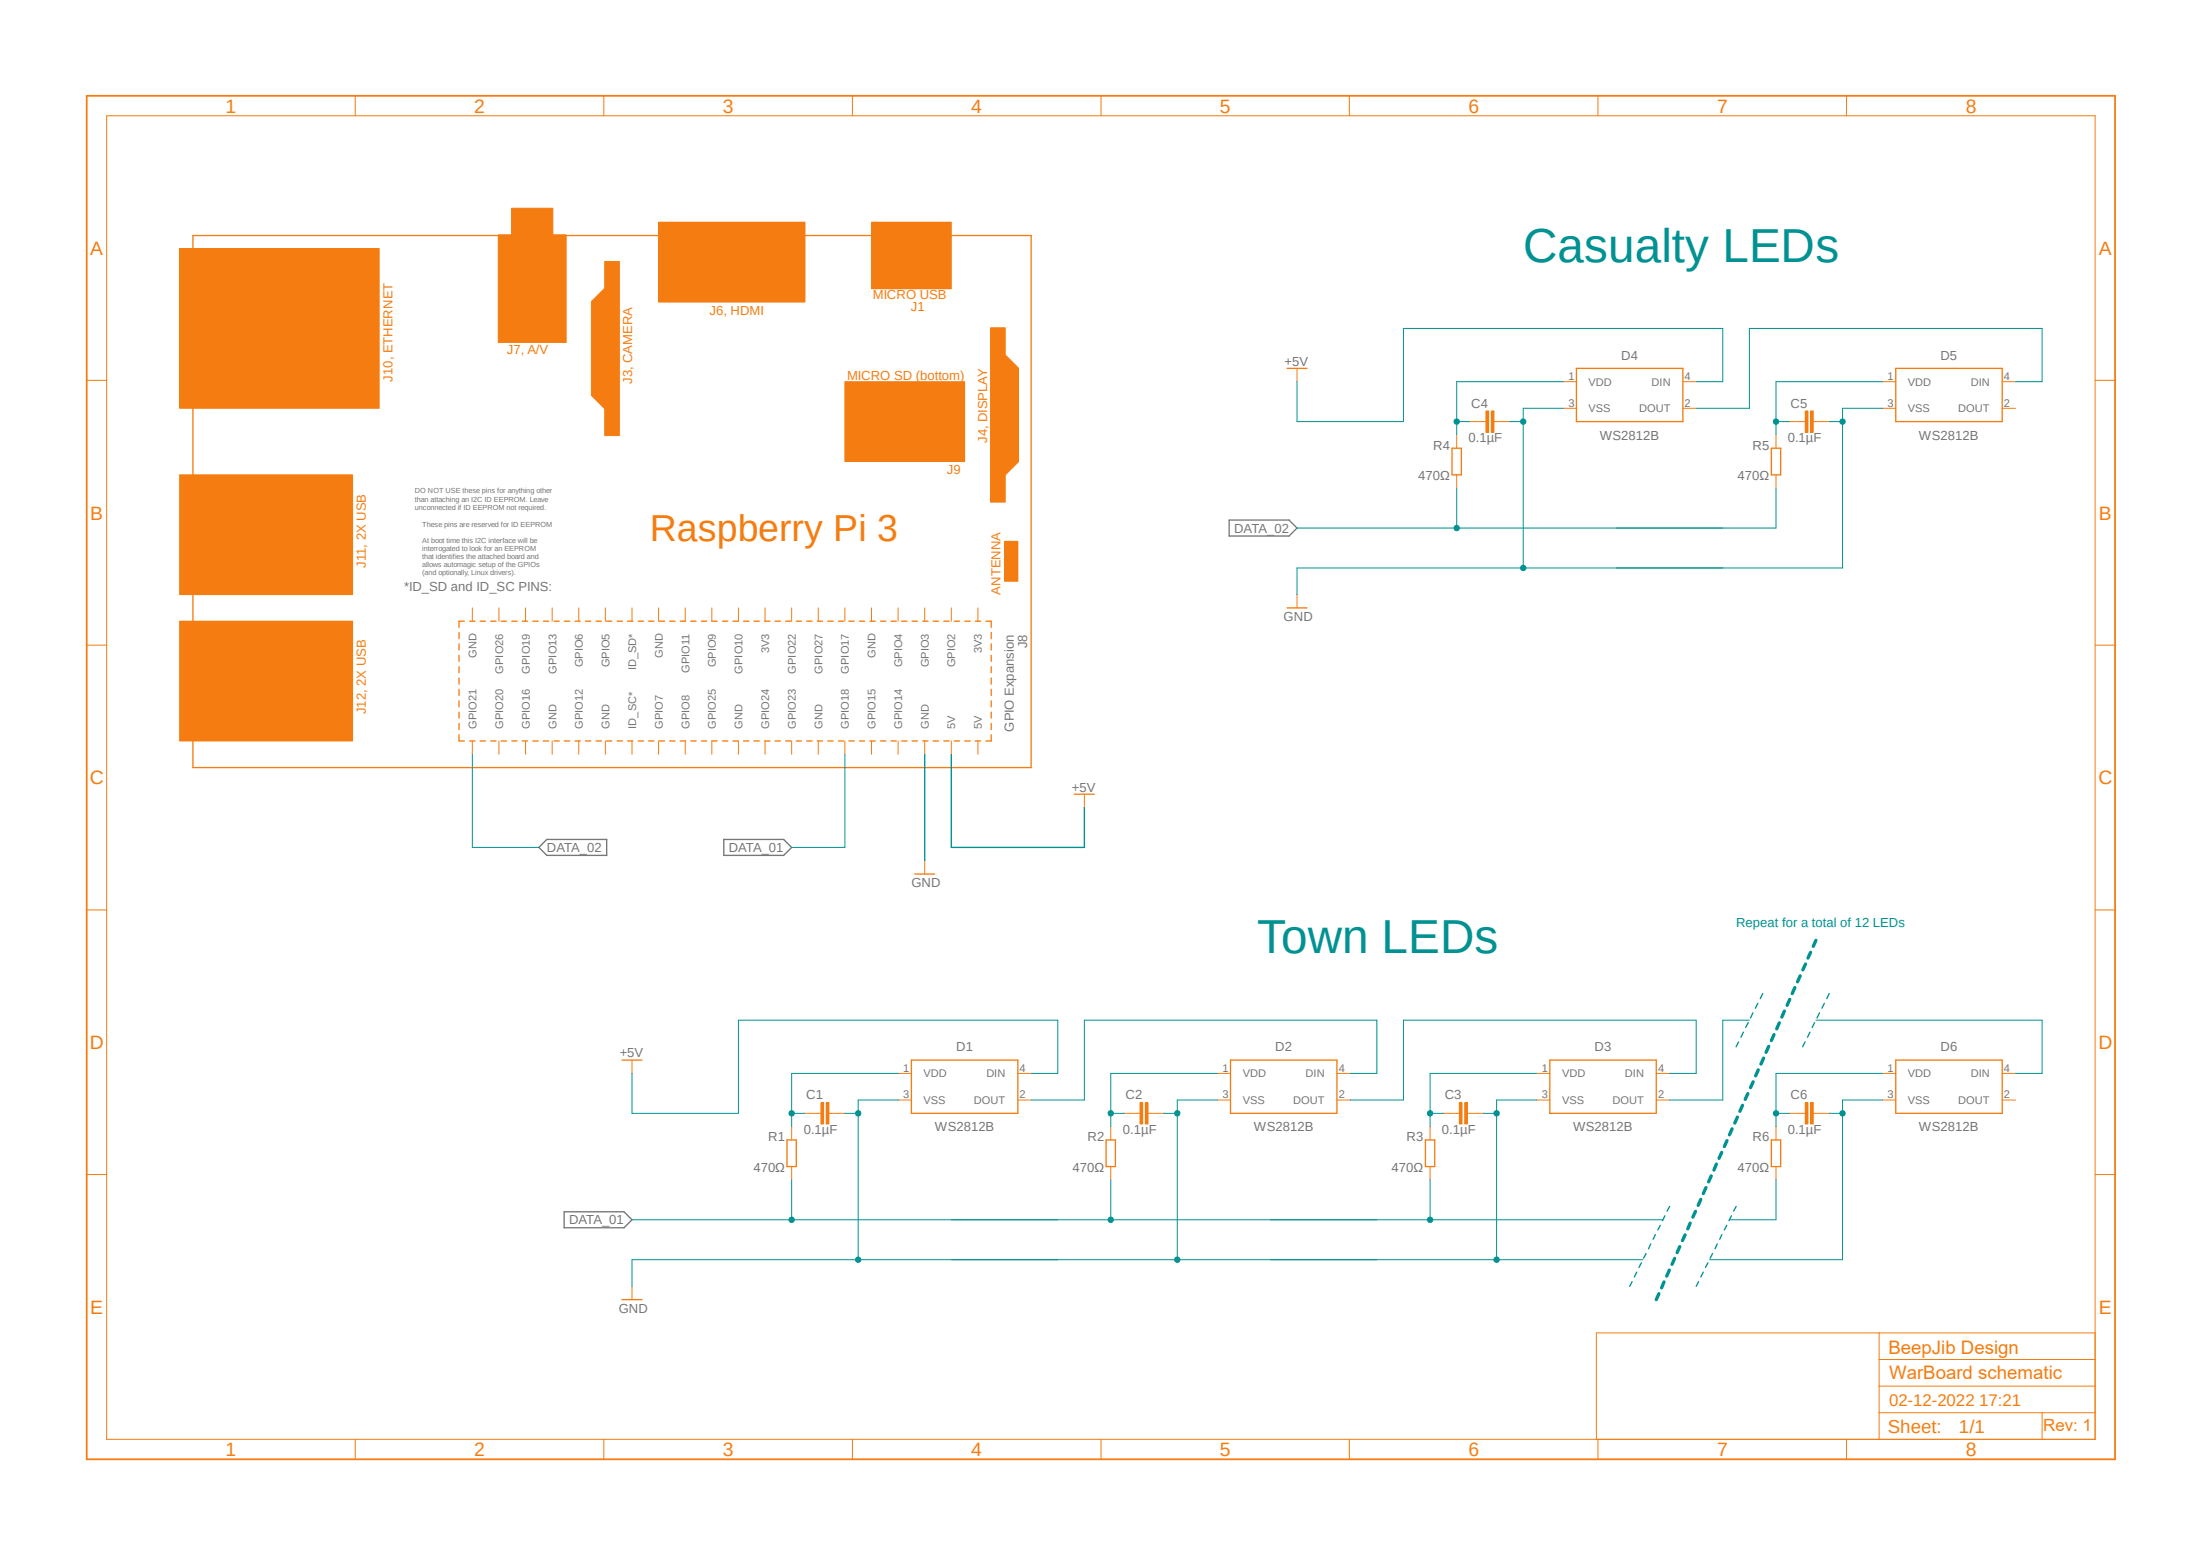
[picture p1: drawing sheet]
<svg xmlns="http://www.w3.org/2000/svg" width="420mm" height="297mm" viewBox="0 0 420 297" stroke-linecap="round" stroke-linejoin="round" font-family="sans-serif">
<path d="M16 17.9l388.2 261.2M404.2 17.9l-388.2 261.2" fill="none" stroke="#fff" stroke-width=".19"/>
<path d="M234.7 99.3h11.4l1.5 1.5-1.5 1.5h-11.4zM102.9 161.8l1.5-1.6h11.4v3.1h-11.4zM138.2 160.2h11.4l1.5 1.6-1.5 1.5h-11.4zM107.7 231.3h11.4l1.5 1.5-1.5 1.6h-11.4z" fill="none" stroke="#757575" stroke-width=".25"/>
<path d="M150.2 217.6h1.8v5.1h-1.8zM174 202.4h20.3v10.1h-20.3z" fill="none" stroke="#f57c10" stroke-width=".25"/>
<path d="M151.1 215.1v2.5M156.2 212.5h.5M158.2 212.5h.5M171.4 210h2.6M171.4 204.9h2.6M194.3 210h2.5M194.3 204.9h2.5M151.1 222.7v2.5" fill="none" stroke="#f57c10" stroke-width=".19"/>
<path d="M157.7 210.5h.5v4h-.5z" fill-rule="evenodd" fill="#f57c10"/>
<path d="M157.7 210.5h.5v4h-.5z" fill="none" stroke="#f57c10" stroke-width=".19"/>
<path d="M156.7 210.5h.5v4h-.5z" fill-rule="evenodd" fill="#f57c10"/>
<g fill="none" stroke="#f57c10" stroke-width=".19">
<path d="M120.6 202.4v2.5M153.7 212.5h2.5M156.7 210.5h.5v4h-.5zM158.7 212.5h2.6M212 215.1v2.5M217.1 212.5h.5M219.2 212.5h.5M232.4 210h2.5M232.4 204.9h2.5M255.2 210h2.6M255.2 204.9h2.6M212 222.7v2.5"/>
<path d="M120.6 245.5v2.6"/>
</g>
<path d="M118.7 202.4h3.9M211.2 217.6h1.7v5.1h-1.7zM234.9 202.4h20.3v10.1h-20.3zM118.7 248.1h3.9" fill="none" stroke="#f57c10" stroke-width=".25"/>
<path d="M218.7 210.5h.5v4h-.5z" fill-rule="evenodd" fill="#f57c10"/>
<path d="M218.7 210.5h.5v4h-.5z" fill="none" stroke="#f57c10" stroke-width=".19"/>
<path d="M217.6 210.5h.5v4h-.5z" fill-rule="evenodd" fill="#f57c10"/>
<path d="M214.6 212.5h2.5M217.6 210.5h.5v4h-.5zM219.7 212.5h2.5M273 215.1v2.5M278.1 212.5h.5M280.1 212.5h.5M293.3 210h2.6M293.3 204.9h2.6M316.2 210h2.5M316.2 204.9h2.5M273 222.7v2.5" fill="none" stroke="#f57c10" stroke-width=".19"/>
<path d="M272.1 217.6h1.8v5.1h-1.8zM295.9 202.4h20.3v10.1h-20.3z" fill="none" stroke="#f57c10" stroke-width=".25"/>
<path d="M279.6 210.5h.5v4h-.5z" fill-rule="evenodd" fill="#f57c10"/>
<path d="M279.6 210.5h.5v4h-.5z" fill="none" stroke="#f57c10" stroke-width=".19"/>
<path d="M278.6 210.5h.5v4h-.5z" fill-rule="evenodd" fill="#f57c10"/>
<path d="M298.4 77.9h2.5M298.4 72.9h2.5M321.3 77.9h2.5M321.3 72.9h2.5M278.1 83v2.6M278.1 90.6v2.6M283.2 80.5h.5M285.2 80.5h.5M275.5 212.5h2.6M278.6 210.5h.5v4h-.5zM280.6 212.5h2.6" fill="none" stroke="#f57c10" stroke-width=".19"/>
<path d="M300.9 70.3h20.4v10.2h-20.4zM277.2 85.6h1.8v5h-1.8z" fill="none" stroke="#f57c10" stroke-width=".25"/>
<path d="M284.7 78.4h.5v4.1h-.5z" fill-rule="evenodd" fill="#f57c10"/>
<path d="M284.7 78.4h.5v4.1h-.5z" fill="none" stroke="#f57c10" stroke-width=".19"/>
<path d="M283.7 78.4h.5v4.1h-.5z" fill-rule="evenodd" fill="#f57c10"/>
<g fill="none" stroke="#f57c10" stroke-width=".19">
<path d="M247.6 70.3v2.6M283.7 78.4h.5v4.1h-.5zM359.4 77.9h2.5M359.4 72.9h2.5M382.2 77.9h2.6M382.2 72.9h2.6M280.6 80.5h2.6M285.7 80.5h2.5M339 83v2.6M339 90.6v2.6M344.1 80.5h.5M346.2 80.5h.5"/>
<path d="M247.6 113.5v2.5"/>
</g>
<path d="M245.7 70.3h3.8M361.9 70.3h20.3v10.2h-20.3zM338.2 85.6h1.7v5h-1.7zM245.7 116h3.8" fill="none" stroke="#f57c10" stroke-width=".25"/>
<path d="M345.7 78.4h.5v4.1h-.5z" fill-rule="evenodd" fill="#f57c10"/>
<path d="M345.7 78.4h.5v4.1h-.5z" fill="none" stroke="#f57c10" stroke-width=".19"/>
<path d="M344.6 78.4h.5v4.1h-.5z" fill-rule="evenodd" fill="#f57c10"/>
<path d="M344.6 78.4h.5v4.1h-.5zM341.6 80.5h2.5M346.7 80.5h2.5M339 215.1v2.5M344.1 212.5h.5M346.2 212.5h.5M359.4 210h2.5M359.4 204.9h2.5M382.2 210h2.6M382.2 204.9h2.6M339 222.7v2.5" fill="none" stroke="#f57c10" stroke-width=".19"/>
<path d="M338.2 217.6h1.7v5.1h-1.7zM361.9 202.4h20.3v10.1h-20.3z" fill="none" stroke="#f57c10" stroke-width=".25"/>
<path d="M345.7 210.5h.5v4h-.5z" fill-rule="evenodd" fill="#f57c10"/>
<path d="M345.7 210.5h.5v4h-.5z" fill="none" stroke="#f57c10" stroke-width=".19"/>
<path d="M344.6 210.5h.5v4h-.5z" fill-rule="evenodd" fill="#f57c10"/>
<g fill="none" stroke="#f57c10" stroke-width=".19">
<path d="M90.2 116v2.6M95.2 116v2.6M100.3 116v2.6M105.4 116v2.6M110.5 116v2.6M115.6 116v2.6M120.6 116v2.6M125.7 116v2.6M130.8 116v2.6M135.9 116v2.6M141 116v2.6M146 116v2.6"/>
<path d="M151.1 116v2.6M156.2 116v2.6M161.3 116v2.6M166.4 116v2.6M171.4 116v2.6M176.5 116v2.6M181.6 116v2.6M186.7 116v2.6M90.2 141.4v2.6M95.2 141.4v2.6M100.3 141.4v2.6M105.4 141.4v2.6"/>
<path d="M110.5 141.4v2.6M115.6 141.4v2.6M120.6 141.4v2.6M125.7 141.4v2.6M130.8 141.4v2.6M135.9 141.4v2.6M141 141.4v2.6M146 141.4v2.6M151.1 141.4v2.6M156.2 141.4v2.6M161.3 141.4v2.6M166.4 141.4v2.6"/>
<path d="M171.4 141.4v2.6M176.5 141.4v2.6M181.6 141.4v2.6M186.7 141.4v2.6M341.6 212.5h2.5M344.6 210.5h.5v4h-.5zM346.7 212.5h2.5"/>
</g>
<g fill="none" stroke="#f57c10" stroke-width=".25">
<path d="M88.6 118.6h-1v1.2M89.7 118.6h1M91.7 118.6h1M93.7 118.6h1M95.7 118.6h1M97.7 118.6h1M99.7 118.6h1M101.7 118.6h1M103.7 118.6h1M105.7 118.6h1.1M107.7 118.6h1.1M109.8 118.6h1"/>
<path d="M111.8 118.6h1M113.8 118.6h1M115.8 118.6h1M117.8 118.6h1M119.8 118.6h1M121.8 118.6h1.1M123.8 118.6h1M125.9 118.6h1M127.8 118.6h1.1M129.9 118.6h1M131.9 118.6h1M133.9 118.6h1"/>
<path d="M135.9 118.6h1M137.9 118.6h1M139.9 118.6h1M141.9 118.6h1.1M143.9 118.6h1M146 118.6h1M148 118.6h1M150 118.6h1M152 118.6h1M154 118.6h1M156 118.6h1M158 118.6h1"/>
<path d="M160.1 118.6h.9M162.1 118.6h1M164.1 118.6h1M166.1 118.6h1M168.1 118.6h1M170.1 118.6h1M172.1 118.6h1M174.1 118.6h1M176.1 118.6h1.1M178.1 118.6h1.1M180.2 118.6h1M182.2 118.6h1"/>
<path d="M184.2 118.6h1M186.2 118.6h1M188.2 118.6h1v1.2M87.6 120.7v1.2M87.6 122.9v1.2M87.6 125.1v1.1M87.6 127.3v1.1M87.6 129.4v1.2M87.6 131.6v1.2M87.6 133.8v1.1M87.6 135.9v1.2M87.6 138.1v1.2"/>
<path d="M189.2 120.7v1.2M189.2 122.9v1.2M189.2 125.1v1.1M189.2 127.3v1.1M189.2 129.4v1.2M189.2 131.6v1.2M189.2 133.8v1.1M189.2 135.9v1.2M189.2 138.1v1.2M87.6 140.3v1.1h1M89.7 141.4h1M91.7 141.4h1"/>
<path d="M93.7 141.4h1M95.7 141.4h1M97.7 141.4h1M99.7 141.4h1M101.7 141.4h1M103.7 141.4h1M105.7 141.4h1.1M107.7 141.4h1.1M109.8 141.4h1M111.8 141.4h1M113.8 141.4h1M115.8 141.4h1"/>
<path d="M117.8 141.4h1M119.8 141.4h1M121.8 141.4h1.1M123.8 141.4h1M125.9 141.4h1M127.8 141.4h1.1M129.9 141.4h1M131.9 141.4h1M133.9 141.4h1M135.9 141.4h1M137.9 141.4h1M139.9 141.4h1"/>
<path d="M141.9 141.4h1.1M143.9 141.4h1M146 141.4h1M148 141.4h1M150 141.4h1M152 141.4h1M154 141.4h1M156 141.4h1M158 141.4h1M160.1 141.4h.9M162.1 141.4h1M164.1 141.4h1"/>
<path d="M166.1 141.4h1M168.1 141.4h1M170.1 141.4h1M172.1 141.4h1M174.1 141.4h1M176.1 141.4h1.1M178.1 141.4h1.1M180.2 141.4h1M182.2 141.4h1M184.2 141.4h1M186.2 141.4h1M189.2 140.3v1.1h-1"/>
</g>
<path d="M189.1 62.6h2.8v5.1l2.5 2.6v17.8l-2.5 2.6v5.1h-2.8z" fill-rule="evenodd" fill="#f57c10"/>
<path d="M189.1 62.6h2.8v5.1l2.5 2.6v17.8l-2.5 2.6v5.1h-2.8z" fill="none" stroke="#f57c10" stroke-width=".19"/>
<path d="M115.4 49.9h2.8v33.2h-2.8v-5.1l-2.5-2.5v-17.9l2.5-2.6z" fill-rule="evenodd" fill="#f57c10"/>
<path d="M115.4 49.9h2.8v33.2h-2.8v-5.1l-2.5-2.5v-17.9l2.5-2.6z" fill="none" stroke="#f57c10" stroke-width=".19"/>
<path d="M166.4 42.4h15.2v12.7h-15.2z" fill-rule="evenodd" fill="#f57c10"/>
<path d="M166.4 42.4h15.2v12.7h-15.2z" fill="none" stroke="#f57c10" stroke-width=".19"/>
<path d="M125.7 42.4h28v15.3h-28z" fill-rule="evenodd" fill="#f57c10"/>
<path d="M125.7 42.4h28v15.3h-28z" fill="none" stroke="#f57c10" stroke-width=".19"/>
<path d="M97.7 39.8h7.8v5h2.6v20.6h-13v-20.6h2.6z" fill-rule="evenodd" fill="#f57c10"/>
<path d="M97.7 39.8h7.8v5h2.6v20.6h-13v-20.6h2.6z" fill="none" stroke="#f57c10" stroke-width=".19"/>
<path d="M34.3 47.5h38.1v30.4h-38.1z" fill-rule="evenodd" fill="#f57c10"/>
<path d="M34.3 47.5h38.1v30.4h-38.1z" fill="none" stroke="#f57c10" stroke-width=".19"/>
<path d="M34.3 90.6h33v22.9h-33z" fill-rule="evenodd" fill="#f57c10"/>
<path d="M34.3 90.6h33v22.9h-33z" fill="none" stroke="#f57c10" stroke-width=".19"/>
<path d="M34.3 118.6h33v22.8h-33z" fill-rule="evenodd" fill="#f57c10"/>
<path d="M34.3 118.6h33v22.8h-33z" fill="none" stroke="#f57c10" stroke-width=".19"/>
<path d="M161.3 72.9h22.8v15.2h-22.8z" fill-rule="evenodd" fill="#f57c10"/>
<path d="M161.3 72.9h22.8v15.2h-22.8z" fill="none" stroke="#f57c10" stroke-width=".19"/>
<path d="M36.8 45h160v101.5h-160z" fill="none" stroke="#f57c10" stroke-width=".25"/>
<path d="M191.8 103.3h2.5v7.7h-2.5z" fill-rule="evenodd" fill="#f57c10"/>
<g fill="none" stroke="#f57c10" stroke-width=".19">
<path d="M67.8 18.3v3.8M115.3 18.3v3.8M162.7 18.3v3.8M210.2 18.3v3.8M257.6 18.3v3.8M305.1 18.3v3.8M352.5 18.3v3.8M20.4 22.1h379.6v252.6h-379.6zM16.6 72.6h3.8M400 72.6h3.8M191.8 103.3h2.5v7.7h-2.5zM16.6 123.1h3.8"/>
<path d="M400 123.1h3.8M207 151.6v2.5M16.6 173.7h3.8M176.5 164.3v2.5M400 173.7h3.8M16.6 224.2h3.8M400 224.2h3.8M358.7 254.4v20.3M358.7 259.5h41.3M400 254.4h-95.2v20.3M67.8 274.7v3.9M115.3 274.7v3.9"/>
<path d="M162.7 274.7v3.9M210.2 274.7v3.9M257.6 274.7v3.9M305.1 274.7v3.9M352.5 274.7v3.9M358.7 269.7h41.3M358.7 264.6h41.3M389.8 269.7v5"/>
</g>
<path d="M205.1 151.6h3.8M174.6 166.8h3.8" fill="none" stroke="#f57c10" stroke-width=".25"/>
<path d="M16.6 18.3h387.2v260.3h-387.2z" fill="none" stroke="#f57c10" stroke-width=".34"/>
<path d="M151.1 212.5h2.6M171.5 204.9h-20.4v10.2" fill="none" stroke="#009292" stroke-width=".19"/>
<circle cx="151.1" cy="212.5" r=".51" fill="#009292"/>
<g fill="none" stroke="#009292" stroke-width=".19">
<path d="M120.7 232.8h81.2M151.1 225.2v7.6"/>
<circle cx="151.1" cy="212.5" r=".51"/>
</g>
<circle cx="151.1" cy="232.8" r=".51" fill="#009292"/>
<g fill="none" stroke="#009292" stroke-width=".19">
<path d="M161.3 144v17.8h-10.2M171.4 210h-7.6v30.5M201.9 240.5h-81.3v5"/>
<circle cx="151.1" cy="232.8" r=".51"/>
</g>
<circle cx="163.8" cy="240.5" r=".51" fill="#009292"/>
<g fill="none" stroke="#009292" stroke-width=".19">
<path d="M161.3 212.5h2.5"/>
<circle cx="163.8" cy="240.5" r=".51"/>
</g>
<circle cx="163.8" cy="212.5" r=".51" fill="#009292"/>
<g fill="none" stroke="#009292" stroke-width=".19">
<path d="M298.4 77.9h-7.6v30.5M328.9 108.4h-81.3v5.1"/>
<circle cx="163.8" cy="212.5" r=".51"/>
</g>
<circle cx="290.8" cy="108.4" r=".51" fill="#009292"/>
<g fill="none" stroke="#009292" stroke-width=".19">
<path d="M288.2 80.5h2.6"/>
<circle cx="290.8" cy="108.4" r=".51"/>
</g>
<circle cx="290.8" cy="80.5" r=".51" fill="#009292"/>
<g fill="none" stroke="#009292" stroke-width=".19">
<path d="M247.6 72.9v7.6h20.3v-17.8h61v10.2h-5.1M120.6 204.9v7.6h20.4v-17.8h60.9v10.2h-5.1M212 212.5h2.6M232.4 204.9h-20.4v10.2"/>
<circle cx="290.8" cy="80.5" r=".51"/>
</g>
<path d="M176.5 144v20.3M181.6 144v17.8h25.4v-7.7" fill="none" stroke="#009292" stroke-width=".25"/>
<circle cx="212" cy="212.5" r=".51" fill="#009292"/>
<g fill="none" stroke="#009292" stroke-width=".19">
<path d="M181.6 232.8h81.2M212 225.2v7.6"/>
<circle cx="212" cy="212.5" r=".51"/>
</g>
<circle cx="212" cy="232.8" r=".51" fill="#009292"/>
<g fill="none" stroke="#009292" stroke-width=".19">
<path d="M232.4 210h-7.7v30.5M181.6 240.5h81.2"/>
<circle cx="212" cy="232.8" r=".51"/>
</g>
<circle cx="224.7" cy="240.5" r=".51" fill="#009292"/>
<g fill="none" stroke="#009292" stroke-width=".19">
<path d="M222.2 212.5h2.5"/>
<circle cx="224.7" cy="240.5" r=".51"/>
</g>
<circle cx="224.7" cy="212.5" r=".51" fill="#009292"/>
<g fill="none" stroke="#009292" stroke-width=".19">
<path d="M257.8 204.9h5v-10.2h-55.8v15.3h-10.2M273 212.5h2.5M293.3 204.9h-20.3v10.2"/>
<circle cx="224.7" cy="212.5" r=".51"/>
</g>
<circle cx="273" cy="212.5" r=".51" fill="#009292"/>
<g fill="none" stroke="#009292" stroke-width=".19">
<path d="M242.5 232.8h75M273 225.2v7.6"/>
<circle cx="273" cy="212.5" r=".51"/>
</g>
<circle cx="273" cy="232.8" r=".51" fill="#009292"/>
<g fill="none" stroke="#009292" stroke-width=".19">
<path d="M283.2 212.5h2.5M293.3 210h-7.6v30.5h-43.2"/>
<circle cx="273" cy="232.8" r=".51"/>
</g>
<circle cx="285.7" cy="212.5" r=".51" fill="#009292"/>
<g fill="none" stroke="#009292" stroke-width=".19">
<path d="M285.7 240.5h27.9"/>
<circle cx="285.7" cy="212.5" r=".51"/>
</g>
<circle cx="285.7" cy="240.5" r=".51" fill="#009292"/>
<g fill="none" stroke="#009292" stroke-width=".19">
<path d="M298.4 72.9h-20.3v10.1M278.1 80.5h2.5M318.7 204.9h5.1v-10.2h-55.9v15.3h-10.1"/>
<circle cx="285.7" cy="240.5" r=".51"/>
</g>
<circle cx="278.1" cy="80.5" r=".51" fill="#009292"/>
<g fill="none" stroke="#009292" stroke-width=".19">
<path d="M359.4 72.9h-20.4v10.1M339 80.5h2.6"/>
<circle cx="278.1" cy="80.5" r=".51"/>
</g>
<circle cx="339" cy="80.5" r=".51" fill="#009292"/>
<g fill="none" stroke="#009292" stroke-width=".19">
<path d="M359.4 77.9h-7.7v30.5h-43.1M339 93.2v7.6h-30.4M349.2 80.5h2.5"/>
<circle cx="339" cy="80.5" r=".51"/>
</g>
<circle cx="351.7" cy="80.5" r=".51" fill="#009292"/>
<g fill="none" stroke="#009292" stroke-width=".19">
<path d="M384.8 72.9h5v-10.2h-55.8v15.2h-10.2M278.1 93.2v7.6M247.6 100.8h81.3"/>
<circle cx="351.7" cy="80.5" r=".51"/>
</g>
<circle cx="278.1" cy="100.8" r=".51" fill="#009292"/>
<g fill="none" stroke="#009292" stroke-width=".19">
<path d="M90.2 144v17.8h12.7M339 212.5h2.6M359.4 204.9h-20.4v10.2"/>
<circle cx="278.1" cy="100.8" r=".51"/>
</g>
<g fill="none" stroke="#009292" stroke-width=".64">
<path d="M346.7 179.5l-.5 1.1M337.7 199.7l-.6 1.2M338.7 197.5l-.5 1.1M339.7 195.2l-.5 1.2M340.7 193l-.6 1.1M341.7 190.8l-.5 1.1M342.6 188.5l-.5 1.2M343.7 186.3l-.5 1.1M344.7 184l-.5 1.1M345.7 181.8l-.6 1.1M328.7 220l-.5 1.1M329.7 217.7l-.5 1.2"/>
<path d="M330.7 215.5l-.5 1.1M331.7 213.2l-.5 1.2M332.7 211l-.6 1.1M333.7 208.7l-.5 1.1M334.7 206.5l-.5 1.1M335.7 204.2l-.5 1.2M336.7 202l-.5 1.1M320.7 238l-.5 1.1M321.7 235.7l-.5 1.1M322.7 233.5l-.5 1.1M323.7 231.2l-.5 1.1M324.7 228.9l-.5 1.2"/>
<path d="M325.7 226.7l-.5 1.1M326.7 224.5l-.5 1.1M327.7 222.2l-.5 1.2M316.7 246.9l-.5 1.2M317.7 244.7l-.5 1.1M318.7 242.4l-.5 1.2M319.7 240.2l-.5 1.1"/>
</g>
<circle cx="339" cy="212.5" r=".51" fill="#009292"/>
<g fill="none" stroke="#009292" stroke-width=".19">
<path d="M349.2 212.5h2.5M359.4 210h-7.7v30.5M339 225.2v7.6h-8.8"/>
<circle cx="339" cy="212.5" r=".51"/>
</g>
<circle cx="351.7" cy="212.5" r=".51" fill="#009292"/>
<g fill="none" stroke="#009292" stroke-width=".19">
<path d="M334 194.7h-5.1v15.3h-10.2M346.7 194.7h43.1v10.2h-5M326.3 240.5h25.4"/>
<circle cx="351.7" cy="212.5" r=".51"/>
</g>
<g fill="none" stroke="#009292" stroke-width=".25">
<path d="M331.9 198.9l-.5 .9M332.8 197l-.4 1M333.8 195.2l-.6 .9M334.6 193.3l-.4 1M335.6 191.5l-.5 .9M336.5 189.7l-.5 .9M344.6 198.9l-.5 .9M345.5 197l-.4 1M346.4 195.2l-.5 .9M347.3 193.3l-.4 1M348.3 191.5l-.5 .9M349.2 189.7l-.5 .9"/>
<path d="M314.2 239.3l-.4 .9M315.1 237.4l-.4 1M316 235.7l-.4 .9M316.9 233.9l-.4 .9M317.8 232.1l-.4 .9M318.7 230.3l-.4 .9M326.9 239.3l-.4 .9M327.8 237.4l-.4 1M328.7 235.7l-.4 .9M329.6 233.9l-.4 .9M330.5 232.1l-.4 .9M331.4 230.3l-.4 .9"/>
<path d="M311.6 244.6l-.5 .9M312.5 242.8l-.5 1M313.4 241l-.5 .9M324.3 244.6l-.5 .9M325.2 242.8l-.5 1M326.1 241l-.5 .9"/>
</g>
<g font-size="9.1" fill="#009292">
<text x="290.8" y="50">Casualty LEDs</text>
<text x="240" y="182">Town LEDs</text>
</g>
<text font-size="7.2" fill="#f57c10" x="124.1" y="103.3">Raspberry Pi 3</text>
<g font-size="3.7" fill="#f57c10">
<text x="43.1" y="21.5">1</text>
<text x="90.5" y="21.5">2</text>
<text x="138" y="21.5">3</text>
<text x="185.4" y="21.5">4</text>
<text x="232.9" y="21.5">5</text>
<text x="280.3" y="21.5">6</text>
<text x="327.8" y="21.5">7</text>
<text x="375.3" y="21.5">8</text>
<text x="17.2" y="48.7">A</text>
<text x="400.7" y="48.7">A</text>
<text x="17.2" y="99.2">B</text>
<text x="400.7" y="99.2">B</text>
<text x="17.1" y="149.7">C</text>
<text x="400.6" y="149.7">C</text>
<text x="17.1" y="200.2">D</text>
<text x="400.6" y="200.2">D</text>
<text x="17.2" y="250.8">E</text>
<text x="400.7" y="250.8">E</text>
<text x="43.1" y="278">1</text>
<text x="90.5" y="278">2</text>
<text x="138" y="278">3</text>
<text x="185.4" y="278">4</text>
<text x="232.9" y="278">5</text>
<text x="280.3" y="278">6</text>
<text x="327.8" y="278">7</text>
<text x="375.3" y="278">8</text>
</g>
<g font-size="3.6" fill="#f57c10">
<text x="360.5" y="258.4">BeepJib Design</text>
<text x="360.6" y="263.1">WarBoard schematic</text>
<text x="360.4" y="273.6">Sheet:</text>
<text x="374" y="273.5">1/1</text>
</g>
<g font-size="3.2" fill="#f57c10">
<text x="360.6" y="268.4">02-12-2022 17:21</text>
<text x="390.1" y="273.2">Rev: 1</text>
</g>
<g font-size="2.5" fill="#f57c10">
<text x="166.6" y="57.1">MICRO USB</text>
<text x="173.9" y="59.4">J1</text>
<text x="135.4" y="60.2">J6, HDMI</text>
<text x="96.8" y="67.5">J7, A/V</text>
<text x="74.9" y="72.9" transform="rotate(-90 74.9 72.9)">J10, ETHERNET</text>
<text x="120.7" y="73.3" transform="rotate(-90 120.7 73.3)">J3, CAMERA</text>
<text x="161.7" y="72.6">MICRO SD (bottom)</text>
<text x="188.5" y="84.6" transform="rotate(-90 188.5 84.6)">J4, DISPLAY</text>
<text x="180.7" y="90.4">J9</text>
<text x="69.9" y="108.4" transform="rotate(-90 69.9 108.4)">J11, 2X USB</text>
<text x="191" y="113.5" transform="rotate(-90 191 113.5)">ANTENNA</text>
<text x="69.9" y="136.3" transform="rotate(-90 69.9 136.3)">J12, 2X USB</text>
</g>
<g font-size="2.5" fill="#757575">
<text x="245.2" y="69.9">+5V</text>
<text x="309.5" y="68.7">D4</text>
<text x="370.4" y="68.7">D5</text>
<text x="280.9" y="77.8">C4</text>
<text x="341.8" y="77.8">C5</text>
<text x="305.4" y="83.9">WS2812B</text>
<text x="366.3" y="83.9">WS2812B</text>
<text x="273.6" y="85.8">R4</text>
<text x="280.3" y="84.5">0.1µF</text>
<text x="334.6" y="85.8">R5</text>
<text x="341.3" y="84.5">0.1µF</text>
<text x="270.7" y="91.7">470Ω</text>
<text x="331.7" y="91.7">470Ω</text>
<text x="235.6" y="101.7">DATA_02</text>
<text x="77.1" y="112.7">*ID_SD and ID_SC PINS:</text>
<text x="245.1" y="118.6">GND</text>
<text x="196.1" y="123.8" transform="rotate(-90 196.1 123.8)">J8</text>
<text x="193.6" y="139.7" transform="rotate(-90 193.6 139.7)">GPIO Expansion</text>
<text x="204.6" y="151.1">+5V</text>
<text x="104.4" y="162.6">DATA_02</text>
<text x="139.1" y="162.6">DATA_01</text>
<text x="174" y="169.4">GND</text>
<text x="118.3" y="201.9">+5V</text>
<text x="182.5" y="200.7">D1</text>
<text x="243.4" y="200.7">D2</text>
<text x="304.4" y="200.7">D3</text>
<text x="370.5" y="200.7">D6</text>
<text x="153.9" y="209.9">C1</text>
<text x="214.9" y="209.9">C2</text>
<text x="275.8" y="209.9">C3</text>
<text x="341.8" y="209.9">C6</text>
<text x="178.5" y="215.9">WS2812B</text>
<text x="239.4" y="215.9">WS2812B</text>
<text x="300.3" y="215.9">WS2812B</text>
<text x="366.3" y="215.9">WS2812B</text>
<text x="146.6" y="217.8">R1</text>
<text x="153.4" y="216.5">0.1µF</text>
<text x="207.6" y="217.8">R2</text>
<text x="214.4" y="216.5">0.1µF</text>
<text x="268.5" y="217.8">R3</text>
<text x="275.3" y="216.5">0.1µF</text>
<text x="334.6" y="217.8">R6</text>
<text x="341.3" y="216.5">0.1µF</text>
<text x="143.8" y="223.7">470Ω</text>
<text x="204.8" y="223.7">470Ω</text>
<text x="265.7" y="223.7">470Ω</text>
<text x="331.7" y="223.7">470Ω</text>
<text x="108.6" y="233.7">DATA_01</text>
<text x="118.1" y="250.6">GND</text>
</g>
<text font-size="2.5" fill="#009292" x="331.4" y="177">Repeat for a total of 12 LEDs</text>
<g font-size="2.1" fill="#757575">
<text x="299.4" y="72.5">1</text>
<text x="299.4" y="77.6">3</text>
<text x="303.3" y="73.6">VDD</text>
<text x="315.3" y="73.6">DIN</text>
<text x="321.6" y="77.6">2</text>
<text x="321.6" y="72.5">4</text>
<text x="360.3" y="72.5">1</text>
<text x="360.3" y="77.6">3</text>
<text x="364.2" y="73.6">VDD</text>
<text x="376.2" y="73.6">DIN</text>
<text x="382.6" y="77.6">2</text>
<text x="382.6" y="72.5">4</text>
<text x="303.3" y="78.7">VSS</text>
<text x="312.9" y="78.7">DOUT</text>
<text x="364.2" y="78.7">VSS</text>
<text x="373.8" y="78.7">DOUT</text>
<text x="91" y="125.6" transform="rotate(-90 91 125.6)">GND</text>
<text x="126.5" y="125.6" transform="rotate(-90 126.5 125.6)">GND</text>
<text x="146.8" y="124.7" transform="rotate(-90 146.8 124.7)">3V3</text>
<text x="167.1" y="125.6" transform="rotate(-90 167.1 125.6)">GND</text>
<text x="187.5" y="124.7" transform="rotate(-90 187.5 124.7)">3V3</text>
<text x="96.1" y="128.6" transform="rotate(-90 96.1 128.6)">GPIO26</text>
<text x="101.1" y="128.6" transform="rotate(-90 101.1 128.6)">GPIO19</text>
<text x="106.2" y="128.6" transform="rotate(-90 106.2 128.6)">GPIO13</text>
<text x="111.3" y="127.4" transform="rotate(-90 111.3 127.4)">GPIO6</text>
<text x="116.4" y="127.4" transform="rotate(-90 116.4 127.4)">GPIO5</text>
<text x="121.4" y="127.9" transform="rotate(-90 121.4 127.9)">ID_SD*</text>
<text x="131.6" y="128.4" transform="rotate(-90 131.6 128.4)">GPIO11</text>
<text x="136.7" y="127.4" transform="rotate(-90 136.7 127.4)">GPIO9</text>
<text x="141.8" y="128.6" transform="rotate(-90 141.8 128.6)">GPIO10</text>
<text x="151.9" y="128.6" transform="rotate(-90 151.9 128.6)">GPIO22</text>
<text x="157" y="128.6" transform="rotate(-90 157 128.6)">GPIO27</text>
<text x="162.1" y="128.6" transform="rotate(-90 162.1 128.6)">GPIO17</text>
<text x="172.2" y="127.4" transform="rotate(-90 172.2 127.4)">GPIO4</text>
<text x="177.3" y="127.4" transform="rotate(-90 177.3 127.4)">GPIO3</text>
<text x="182.4" y="127.4" transform="rotate(-90 182.4 127.4)">GPIO2</text>
<text x="91" y="139.1" transform="rotate(-90 91 139.1)">GPIO21</text>
<text x="96.1" y="139.1" transform="rotate(-90 96.1 139.1)">GPIO20</text>
<text x="101.1" y="139.1" transform="rotate(-90 101.1 139.1)">GPIO16</text>
<text x="106.2" y="139.1" transform="rotate(-90 106.2 139.1)">GND</text>
<text x="111.3" y="139.1" transform="rotate(-90 111.3 139.1)">GPIO12</text>
<text x="116.4" y="139.1" transform="rotate(-90 116.4 139.1)">GND</text>
<text x="121.4" y="139.1" transform="rotate(-90 121.4 139.1)">ID_SC*</text>
<text x="126.5" y="139.1" transform="rotate(-90 126.5 139.1)">GPIO7</text>
<text x="131.6" y="139.1" transform="rotate(-90 131.6 139.1)">GPIO8</text>
<text x="136.7" y="139.1" transform="rotate(-90 136.7 139.1)">GPIO25</text>
<text x="141.8" y="139.1" transform="rotate(-90 141.8 139.1)">GND</text>
<text x="146.8" y="139.1" transform="rotate(-90 146.8 139.1)">GPIO24</text>
<text x="151.9" y="139.1" transform="rotate(-90 151.9 139.1)">GPIO23</text>
<text x="157" y="139.1" transform="rotate(-90 157 139.1)">GND</text>
<text x="162.1" y="139.1" transform="rotate(-90 162.1 139.1)">GPIO18</text>
<text x="167.1" y="139.1" transform="rotate(-90 167.1 139.1)">GPIO15</text>
<text x="172.2" y="139.1" transform="rotate(-90 172.2 139.1)">GPIO14</text>
<text x="177.3" y="139.1" transform="rotate(-90 177.3 139.1)">GND</text>
<text x="182.4" y="139.1" transform="rotate(-90 182.4 139.1)">5V</text>
<text x="187.5" y="139.1" transform="rotate(-90 187.5 139.1)">5V</text>
<text x="172.4" y="204.6">1</text>
<text x="172.4" y="209.6">3</text>
<text x="176.3" y="205.7">VDD</text>
<text x="188.3" y="205.7">DIN</text>
<text x="194.6" y="209.6">2</text>
<text x="194.6" y="204.6">4</text>
<text x="233.4" y="204.6">1</text>
<text x="233.4" y="209.6">3</text>
<text x="237.3" y="205.7">VDD</text>
<text x="249.3" y="205.7">DIN</text>
<text x="255.6" y="209.6">2</text>
<text x="255.6" y="204.6">4</text>
<text x="294.4" y="204.6">1</text>
<text x="294.4" y="209.6">3</text>
<text x="298.2" y="205.7">VDD</text>
<text x="310.2" y="205.7">DIN</text>
<text x="316.5" y="209.6">2</text>
<text x="316.5" y="204.6">4</text>
<text x="360.3" y="204.6">1</text>
<text x="360.3" y="209.6">3</text>
<text x="364.2" y="205.7">VDD</text>
<text x="376.2" y="205.7">DIN</text>
<text x="382.6" y="209.6">2</text>
<text x="382.6" y="204.6">4</text>
<text x="176.3" y="210.7">VSS</text>
<text x="185.9" y="210.7">DOUT</text>
<text x="237.3" y="210.7">VSS</text>
<text x="246.9" y="210.7">DOUT</text>
<text x="298.2" y="210.7">VSS</text>
<text x="307.8" y="210.7">DOUT</text>
<text x="364.2" y="210.7">VSS</text>
<text x="373.8" y="210.7">DOUT</text>
</g>
<g font-size="1.4" fill="#757575">
<text x="79.2" y="94.2">DO NOT USE these pins for anything other</text>
<text x="79.2" y="95.8">than attaching an I2C ID EEPROM. Leave</text>
<text x="79.2" y="97.4">unconnected if ID EEPROM not required.</text>
<text x="80.6" y="100.5">These pins are reserved for ID EEPROM</text>
<text x="80.6" y="103.6">At boot time this I2C interface will be</text>
<text x="80.6" y="105.1">interrogated to look for an EEPROM</text>
<text x="80.6" y="106.6">that identifies the attached board and</text>
<text x="80.6" y="108.2">allows automagic setup of the GPIOs</text>
<text x="80.6" y="109.7">(and optionally, Linux drivers).</text>
</g>
</svg>
